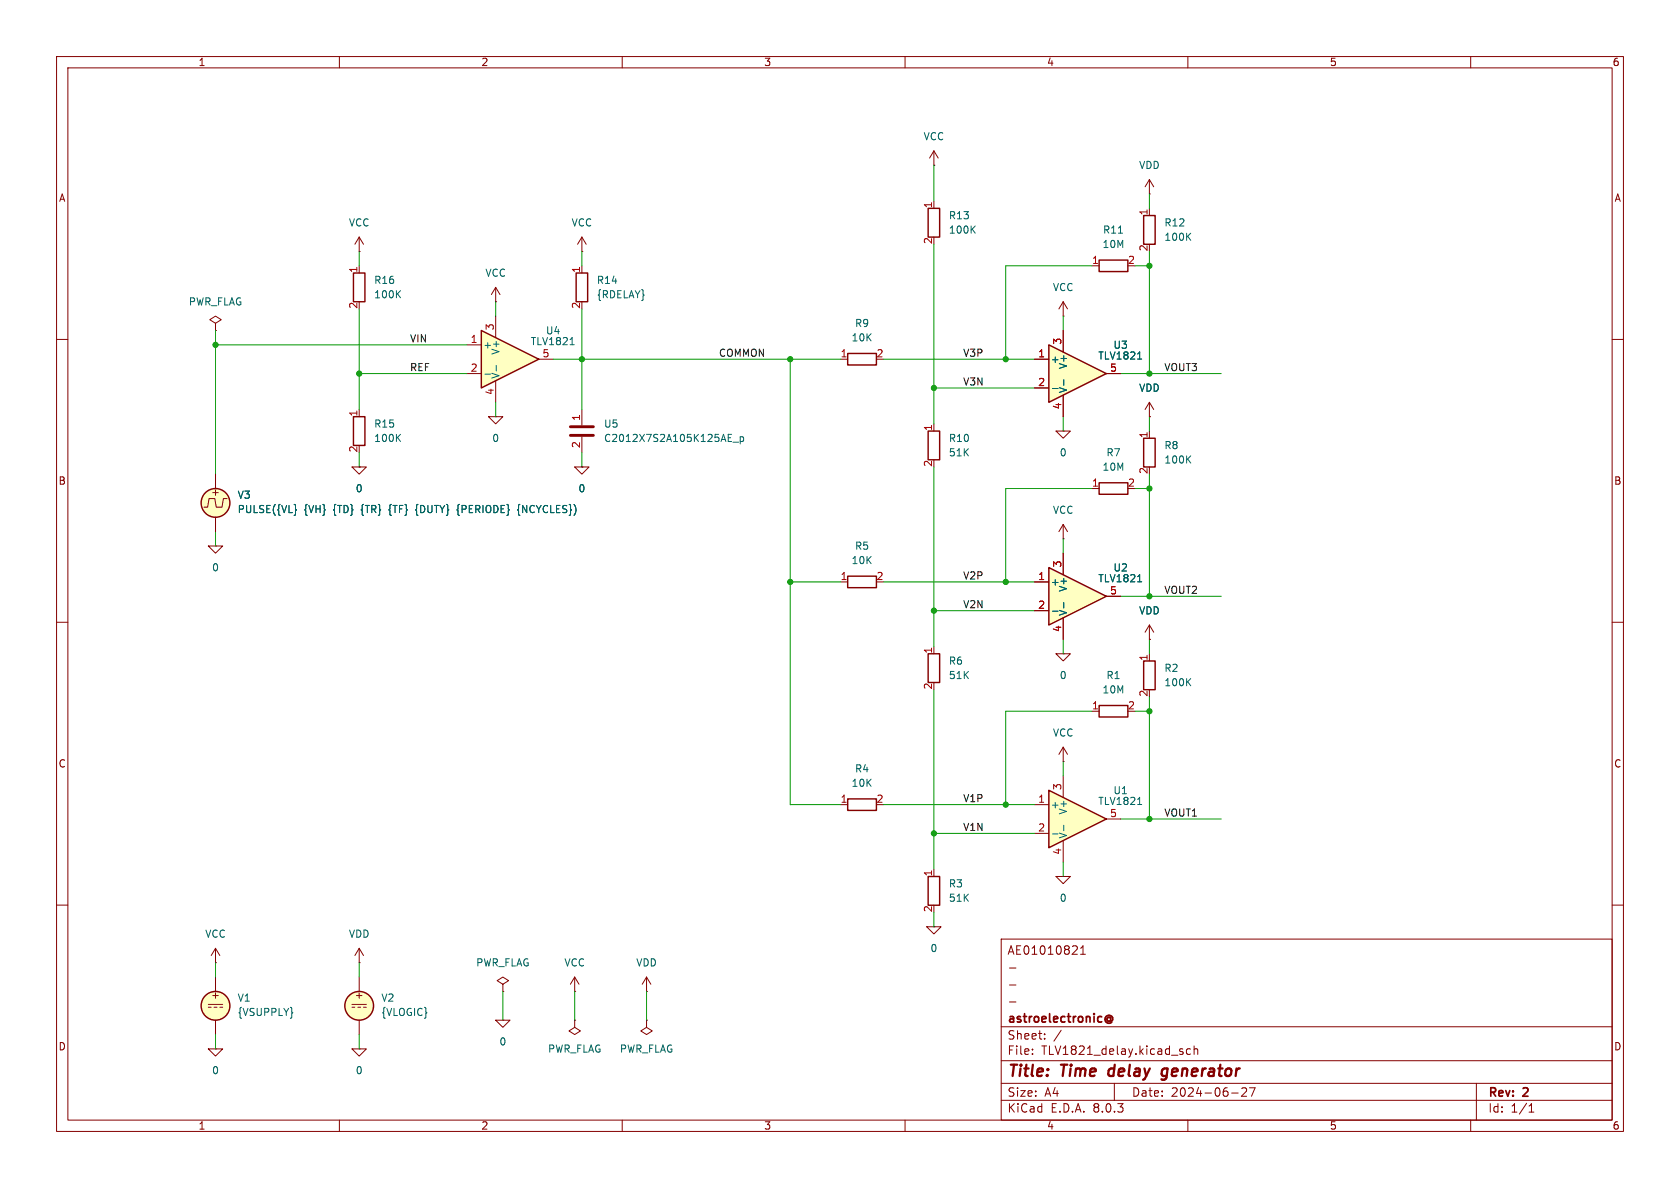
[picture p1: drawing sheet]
<svg xmlns="http://www.w3.org/2000/svg" width="297mm" height="210mm" viewBox="0 0 297 210" stroke-linecap="round" stroke-linejoin="round" font-family="sans-serif">
<g fill="none" stroke="#840000" stroke-width=".18">
<path d="M10 10h277v190h-277zM12 12h273v186h-273zM60 10v2M110 10v2M160 10v2M210 10v2M260 10v2M10 60h2M285 60h2M10 110h2M285 110h2M10 160h2"/>
<path d="M285 160h2M177 166h108v32h-108zM178.5 177.1h1.1M178.5 174.1h1.1M178.5 171.1h1.1M189.5 168.7h1M190.4 167.3v.5M191 168.7h.9M191 167.6l.5-.4v1.5M60 198v2M110 198v2M160 198v2"/>
<path d="M177 194.5h108M177 191.5h108M177 187.5h108M177 181.5h108M182.5 186.3v.1M182.5 185.5v.1M184.7 183.6v.1M184.7 182.8v.1M187.6 182.1l-1.3 2M197 191.5v3M210 198v2M210.5 185.5l-.5-.1-.3 .3v.4l.2 .2h.6"/>
<path d="M211.1 185.5l.2-.1 .4 .1v.9M211.1 184.9v1.5M217.7 193.2h1.2M220.3 192.4v.5l-.8 .9h.9M220.9 192.3h1l-.7 1.5M260 198v2M261 191.5v6.5M270.3 196.6h.9M270.3 195.5l.4-.4v1.5"/>
</g>
<path d="M196.1 189.1l-.2 .7 .4 .4M206.2 190.5a.6 .6 0 0 1-.9 .3M206.2 188.9a.66 .66 0 0 0-.8 .4l-.1 .5 .2 .3 .2 .1 .6-.1" fill="none" stroke="#840000" stroke-width=".4"/>
<path d="M195.6 179.7a.61 .61 0 0 1 .9-.1 .61 .61 0 0 1 0 .9l-.2-.1M196.3 180a.36 .36 0 0 0-.5-.1 .36 .36 0 0 0 0 .6 .36 .36 0 0 0 .5-.1M196.3 179.8v.6M195.6 180.7a.69 .69 0 0 0 1 0" fill="none" stroke="#840000" stroke-width=".3"/>
<path d="M185.4 61l10.2 5-10.2 5.1z" fill="#ffffc2"/>
<g fill="none" stroke="#840000" stroke-width=".25">
<path d="M164.1 36.8h2v5.1h-2zM62.5 48.3h2v5h-2zM101.9 48.3h2v5h-2zM185.4 61l10.2 5-10.2 5.1z"/>
<circle cx="63.5" cy="177.8" r="2.54"/>
</g>
<g fill="none" stroke="#840000" stroke-width=".18">
<path d="M165.1 29.2h.1M165.1 26.7v2.5M165.1 35.6v1.2M165.1 26.7l-.8 1.2M165.1 26.7l.8 1.2M38.1 57.2l1-.7-1-.6-1 .6 1 .7v1.2M38.1 58.4h.1M63.5 44.5h.1M63.5 41.9v2.6M63.5 47v1.3M63.5 41.9l-.8 1.3M63.5 41.9l.8 1.3"/>
<path d="M87.6 53.3h.1M87.6 50.8l-.7 1.3M87.6 50.8v2.5M87.6 50.8l.8 1.3M102.9 44.5h.1M102.9 41.9v2.6M102.9 47v1.3M102.9 41.9l-.8 1.3M102.9 41.9l.7 1.3M188 55.9h.1M188 53.3v2.6M188 58.4v3.8"/>
<path d="M188 53.3l-.8 1.3M188 53.3l.7 1.3M182.9 63.5h2.5M182.9 68.6h2.5M188 69.9v3.8M195.6 66h2.5M62.2 177.5h2.6M62.2 178.1h.5M63.2 178.1h.6M63.5 170.2h.1M63.5 167.6v2.6M63.5 172.7v2.6"/>
<path d="M63.5 167.6l-.8 1.3M63.5 167.6l.8 1.3M64.3 178.1h.5M62.2 185.4h2.6l-1.3 1.3zM63.5 185.4h.1M63.5 180.3v2.6"/>
</g>
<path d="M172.4 39.9l-.7 .8M70.3 51.9l.5 .7M70.8 51.4l-.7 .7M171.9 40.5l.5 .7M186.1 68.7h.9M188.1 67.1v1M201.1 63.5h.7" fill="none" stroke="#006464" stroke-width=".18"/>
<circle cx="63.5" cy="177.8" r="2.54" fill="#ffffc2" stroke="#ffffc2" stroke-width=".18"/>
<path d="M85.1 58.4l10.1 5.1-10.1 5.1z" fill="#ffffc2"/>
<path d="M85.1 58.4l10.1 5.1-10.1 5.1z" fill="none" stroke="#840000" stroke-width=".25"/>
<path d="M87.6 55.9v3.8M82.5 61h2.6M82.5 66h2.6M87.6 67.3v3.8M95.2 63.5h2.6M114.3 180.3v1.3l1 .6-1 .7-1-.7 1-.6M114.3 180.3h.1" fill="none" stroke="#840000" stroke-width=".18"/>
<path d="M85.7 66.1h1M87.7 64.6v1M100.8 60.9h.7" fill="none" stroke="#006464" stroke-width=".18"/>
<path d="M185.4 100.3l10.2 5.1-10.2 5.1z" fill="#ffffc2"/>
<g fill="none" stroke="#840000" stroke-width=".25">
<path d="M202.2 38.1h2v5.1h-2zM194.3 46h5.1v2h-5.1zM62.5 73.7h2v5h-2zM149.9 62.5h5v2h-5zM164.1 76.2h2v5.1h-2zM202.2 77.5h2v5.1h-2zM194.3 85.3h5.1v2.1h-5.1zM149.9 101.9h5v2h-5zM185.4 100.3l10.2 5.1-10.2 5.1zM202.2 116.8h2v5.1h-2zM194.3 124.7h5.1v2h-5.1zM164.1 154.9h2v5.1h-2z"/>
<circle cx="38.1" cy="88.9" r="2.54"/>
<circle cx="38.1" cy="177.8" r="2.54"/>
</g>
<g fill="none" stroke="#840000" stroke-width=".18">
<path d="M203.2 34.3h.1M203.2 31.8v2.5M203.2 36.8v1.3M203.2 31.8l-.8 1.2M203.2 31.8l.8 1.2M193 47h1.3M63.5 72.4v1.3M86.4 73.7h2.5l-1.3 1.2zM87.6 73.7h.1M102.9 72.4v2.8M102.9 77.2v2.8M148.6 63.5h1.3"/>
<path d="M165.1 74.9v1.3M186.7 76.2h2.5l-1.2 1.3zM188 76.2h.1M203.2 73.7h.1M203.2 71.1v2.6M203.2 76.2v1.3M203.2 71.1l-.8 1.3M203.2 71.1l.8 1.3M38.1 83.8v2.6M38.1 91.4v2.6M40.1 88.1h-.6l-.3 1.6h-1l-.2-1.6h-1l-.3 1.6h-.6M62.2 82.6h2.6l-1.3 1.2z"/>
<path d="M63.5 82.6h.1M101.6 82.6h2.5l-1.2 1.2zM102.9 82.6h.1M188 95.3h.1M188 92.7v2.6M188 97.8v3.8M188 92.7l-.8 1.3M188 92.7l.7 1.3M193 86.4h1.3M148.6 102.9h1.3M182.9 102.9h2.5M182.9 108h2.5"/>
<path d="M186.7 115.6h2.5l-1.2 1.2zM188 115.6h.1M188 109.2v3.8M195.6 105.4h2.5M203.2 113h.1M203.2 110.5l-.8 1.3M203.2 110.5v2.5M203.2 115.6v1.2M203.2 110.5l.8 1.3M193 125.7h1.3M165.1 153.7v1.2M186.7 154.9h2.5l-1.2 1.3z"/>
<path d="M188 154.9h.1M36.8 177.5h2.6M36.8 178.1h.5M37.8 178.1h.6M38.1 170.2h.1M38.1 167.6v2.6M38.1 172.7v2.6M38.1 167.6l-.8 1.3M38.1 167.6l.8 1.3M38.9 178.1h.5M88.9 174l1-.6-1-.7-1 .7 1 .6v1.3M88.9 175.3h.1"/>
<path d="M101.6 175.3h.1M101.6 172.7l-.8 1.3M101.6 172.7v2.6M101.6 172.7l.8 1.3M114.3 175.3h.1M114.3 172.7l-.8 1.3M114.3 172.7v2.6M114.3 172.7l.8 1.3M163.8 163.8h2.6l-1.3 1.3zM165.1 163.8h.1M36.8 185.4h2.6l-1.3 1.3zM38.1 185.4h.1"/>
<path d="M38.1 180.3v2.6M87.6 180.3h2.6l-1.3 1.3zM88.9 180.3h.1M101.6 180.3v1.3l1 .6-1 .7-1-.7 1-.6M101.6 180.3h.1"/>
</g>
<g fill="none" stroke="#006464" stroke-width=".18">
<path d="M197.7 41.2h.8M210 41.8l.5 .7M210.5 41.2l-.7 .7M70.3 77.3l.5 .7M70.8 76.8l-.7 .7M129.6 78.2h1M130.9 77.2v1.3M130.9 77.3l.3-.1 .3 .2-.2 .6h-.4M52.2 89.2v.8l.2 .1-.2 .2v.7M73.7 90l-.2 .1 .2 .2M81.1 89.2l-.1 .1v.7l-.2 .1 .2 .2v.6l.1 .2M91.9 89.2l-.2 .1v.7l-.2 .1 .2 .2v.6l.2 .2"/>
<path d="M210 81.1l.5 .8M210.5 80.6l-.7 .7M186.1 108h.9M188.1 106.5v1M201.1 102.8h.7M210.5 120l-.7 .7M210 120.5l.5 .7"/>
</g>
<path d="M100.8 77h4.1M100.8 75.4h4.1" fill="none" stroke="#840000" stroke-width=".51"/>
<g fill="#ffffc2" stroke="#ffffc2" stroke-width=".18">
<circle cx="38.1" cy="88.9" r="2.54"/>
<circle cx="38.1" cy="177.8" r="2.54"/>
</g>
<path d="M185.4 139.7l10.2 5.1-10.2 5.1z" fill="#ffffc2"/>
<path d="M164.1 115.6h2v5.1h-2zM185.4 139.7l10.2 5.1-10.2 5.1zM149.9 141.2h5v2.1h-5z" fill="none" stroke="#840000" stroke-width=".25"/>
<g fill="none" stroke="#840000" stroke-width=".18">
<path d="M188 58.4v3.8M182.9 63.5h2.5M182.9 68.6h2.5M188 69.9v3.8M195.6 66h2.5M203.2 73.7h.1M36.8 96.5h2.6l-1.3 1.3zM38.1 96.5h.1M38.1 83.8v2.6M38.1 91.4v2.6M63.5 82.6h.1M102.9 82.6h.1"/>
<path d="M188 97.8v3.8M165.1 114.3v1.3M182.9 102.9h2.5M182.9 108h2.5M188 109.2v3.8M195.6 105.4h2.5M203.2 113h.1M188 134.6h.1M188 132.1v2.5M188 137.2v3.8M188 132.1l-.8 1.3M188 132.1l.7 1.3"/>
<path d="M148.6 142.2h1.3M182.9 142.2h2.5M182.9 147.3h2.5M188 148.6v3.8M195.6 144.8h2.5"/>
</g>
<g fill="none" stroke="#006464" stroke-width=".18">
<path d="M186.1 68.7h.9M188.1 67.1v1M201.1 63.5h.7M52.2 89.2v.8l.2 .1-.2 .2v.7M73.7 90l-.2 .1 .2 .2M81.1 89.2l-.1 .1v.7l-.2 .1 .2 .2v.6l.1 .2M91.9 89.2l-.2 .1v.7l-.2 .1 .2 .2v.6l.2 .2M186.1 108h.9M188.1 106.5v1M201.1 102.8h.7M186.1 147.4h.9M188.1 145.9v.9"/>
<path d="M201.1 142.2h.7"/>
</g>
<g fill="none" stroke="#009600" stroke-width=".18">
<path d="M165.1 29.2v6.4M203.2 34.3v2.5M38.1 58.4v25.4M63.5 44.5v2.5M63.5 54.6v17.8M87.6 53.3v2.6M102.9 44.5v2.5M102.9 54.6v17.8M165.1 43.2v31.7M188 55.9v2.5M193 47h-15.2v16.5M200.7 47h2.5"/>
<path d="M203.2 44.5v21.5M38.1 61h44.4M63.5 66h19M87.6 71.1v2.6M97.8 63.5h50.8M139.7 63.5v78.7h8.9M156.2 63.5h26.7M165.1 68.6h17.8M188 73.7v2.5M198.1 66h17.8M203.2 73.7v2.5M38.1 94v2.5"/>
<path d="M63.5 80v2.6M102.9 80v2.6M165.1 82.6v31.7M188 95.3v2.5M193 86.4h-15.2v16.5M200.7 86.4h2.5M203.2 83.8v21.6M139.7 102.9h8.9M156.2 102.9h26.7M165.1 108h17.8M188 113v2.6M198.1 105.4h17.8"/>
<path d="M203.2 113v2.6M165.1 121.9v31.8M188 134.6v2.6M193 125.7h-15.2v16.5M200.7 125.7h2.5M203.2 123.2v21.6M156.2 142.2h26.7M165.1 147.3h17.8M188 152.4v2.5M198.1 144.8h17.8M38.1 170.2v2.5M63.5 170.2v2.5"/>
<path d="M88.9 175.3v5M101.6 175.3v5M114.3 175.3v5M165.1 161.3v2.5M38.1 182.9v2.5M63.5 182.9v2.5"/>
</g>
<g fill="#009600" stroke="#009600" stroke-width=".18">
<circle cx="38.1" cy="61" r=".46"/>
<circle cx="102.9" cy="63.5" r=".46"/>
<circle cx="63.5" cy="66" r=".46"/>
<circle cx="203.2" cy="66" r=".46"/>
<circle cx="177.8" cy="63.5" r=".46"/>
<circle cx="203.2" cy="47" r=".46"/>
<circle cx="165.1" cy="68.6" r=".46"/>
<circle cx="203.2" cy="105.4" r=".46"/>
<circle cx="139.7" cy="102.9" r=".46"/>
<circle cx="177.8" cy="102.9" r=".46"/>
<circle cx="165.1" cy="108" r=".46"/>
<circle cx="203.2" cy="86.4" r=".46"/>
<circle cx="139.7" cy="63.5" r=".46"/>
<circle cx="203.2" cy="125.7" r=".46"/>
<circle cx="177.8" cy="142.2" r=".46"/>
<circle cx="165.1" cy="147.3" r=".46"/>
<circle cx="203.2" cy="144.8" r=".46"/>
</g>
<g font-size="2.8" fill="#840000">
<text x="178" y="190.9">Title:</text>
<text x="187.7" y="190.9">Time</text>
<text x="196.8" y="190.9">delay</text>
<text x="207.1" y="190.9">generator</text>
</g>
<g font-size="2.1" fill="#840000">
<text x="178" y="169">AE01010821</text>
<text x="178" y="184">Sheet:</text>
<text x="178" y="181.2">astroelectronic@</text>
<text x="178" y="186.7">File:</text>
<text x="184.1" y="186.7">TLV1821_delay.kicad_sch</text>
<text x="178" y="196.9">KiCad</text>
<text x="178" y="194.1">Size:</text>
<text x="184.7" y="194.1">A4</text>
<text x="185.7" y="196.9">E.D.A.</text>
<text x="193.3" y="196.9">8.0.3</text>
<text x="200" y="194.1">Date:</text>
<text x="207" y="194.1">2024-06-27</text>
<text x="263" y="194.3">Rev:</text>
<text x="263" y="196.9">Id:</text>
<text x="267.1" y="196.9">1/1</text>
<text x="269.4" y="194.3">2</text>
</g>
<g font-size="1.8" fill="#840000">
<text x="35" y="11.9">1</text>
<text x="85" y="11.9">2</text>
<text x="135" y="11.9">3</text>
<text x="185" y="11.9">4</text>
<text x="235" y="11.9">5</text>
<text x="285" y="11.9">6</text>
<text x="10.3" y="35.9">A</text>
<text x="285.3" y="35.9">A</text>
<text x="10.3" y="85.9">B</text>
<text x="37.2" y="87.9">+</text>
<text x="285.3" y="85.9">B</text>
<text x="10.3" y="135.9">C</text>
<text x="285.3" y="135.9">C</text>
<text x="37.2" y="176.8">+</text>
<text x="62.6" y="176.8">+</text>
<text x="10.3" y="185.9">D</text>
<text x="285.3" y="185.9">D</text>
<text x="35" y="199.9">1</text>
<text x="85" y="199.9">2</text>
<text x="135" y="199.9">3</text>
<text x="185" y="199.9">4</text>
<text x="235" y="199.9">5</text>
<text x="285" y="199.9">6</text>
</g>
<g font-size="1.8" fill="#006464">
<text x="163.2" y="25">VCC</text>
<text x="201.3" y="30.1">VDD</text>
<text x="61.6" y="40.2">VCC</text>
<text x="101" y="40.2">VCC</text>
<text x="167.6" y="41.5">100K</text>
<text x="167.6" y="39">R13</text>
<text x="194.9" y="41.5">R11</text>
<text x="205.7" y="40.2">R12</text>
<text x="194.8" y="44">10M</text>
<text x="205.7" y="42.8">100K</text>
<text x="66" y="52.9">100K</text>
<text x="66" y="50.4">R16</text>
<text x="85.7" y="49.1">VCC</text>
<text x="105.4" y="52.9">{RDELAY}</text>
<text x="105.4" y="50.4">R14</text>
<text x="186" y="51.7">VCC</text>
<text x="33.3" y="54.2">PWR_FLAG</text>
<text x="96.4" y="59.3">U4</text>
<text x="151.1" y="58">R9</text>
<text x="85.3" y="61.8">+</text>
<text x="88.5" y="62.8" transform="rotate(-90 88.5 62.8)">V+</text>
<text x="93.7" y="61.2">TLV1821</text>
<text x="150.5" y="60.6">10K</text>
<text x="185.7" y="64.4">+</text>
<text x="188.8" y="65.3" transform="rotate(-90 188.8 65.3)">V+</text>
<text x="194.1" y="63.8">TLV1821</text>
<text x="196.7" y="61.9">U3</text>
<text x="88.5" y="67.1" transform="rotate(-90 88.5 67.1)">V-</text>
<text x="188.8" y="69.6" transform="rotate(-90 188.8 69.6)">V-</text>
<text x="201.3" y="69.4">VDD</text>
<text x="66" y="75.8">R15</text>
<text x="106.7" y="75.8">U5</text>
<text x="66" y="78.3">100K</text>
<text x="86.9" y="78.3">0</text>
<text x="106.7" y="78.3">C2012X7S2A105K125AE_p</text>
<text x="167.6" y="78.3">R10</text>
<text x="167.6" y="80.9">51K</text>
<text x="187.3" y="80.9">0</text>
<text x="194.8" y="83.4">10M</text>
<text x="195.5" y="80.9">R7</text>
<text x="205.7" y="79.6">R8</text>
<text x="205.7" y="82.1">100K</text>
<text x="41.9" y="88.4">V3</text>
<text x="62.8" y="87.2">0</text>
<text x="102.2" y="87.2">0</text>
<text x="41.9" y="90.9">PULSE({VL}</text>
<text x="53.7" y="90.9">{VH}</text>
<text x="59" y="90.9">{TD}</text>
<text x="64.1" y="90.9">{TR}</text>
<text x="69.2" y="90.9">{TF}</text>
<text x="74.1" y="90.9">{DUTY}</text>
<text x="81.7" y="90.9">{PERIODE}</text>
<text x="92.6" y="90.9">{NCYCLES})</text>
<text x="186" y="91">VCC</text>
<text x="37.4" y="101.2">0</text>
<text x="150.5" y="99.9">10K</text>
<text x="151.1" y="97.4">R5</text>
<text x="196.7" y="101.2">U2</text>
<text x="185.7" y="103.7">+</text>
<text x="188.8" y="104.7" transform="rotate(-90 188.8 104.7)">V+</text>
<text x="194.1" y="103.1">TLV1821</text>
<text x="188.8" y="109" transform="rotate(-90 188.8 109)">V-</text>
<text x="201.3" y="108.8">VDD</text>
<text x="167.6" y="117.7">R6</text>
<text x="205.7" y="119">R2</text>
<text x="167.6" y="120.2">51K</text>
<text x="187.3" y="120.2">0</text>
<text x="194.8" y="122.8">10M</text>
<text x="195.5" y="120.2">R1</text>
<text x="205.7" y="121.5">100K</text>
<text x="186" y="130.4">VCC</text>
<text x="151.1" y="136.8">R4</text>
<text x="150.5" y="139.3">10K</text>
<text x="185.7" y="143.1">+</text>
<text x="194.1" y="142.5">TLV1821</text>
<text x="196.7" y="140.6">U1</text>
<text x="188.8" y="148.3" transform="rotate(-90 188.8 148.3)">V-</text>
<text x="188.8" y="144.1" transform="rotate(-90 188.8 144.1)">V+</text>
<text x="167.6" y="157.1">R3</text>
<text x="167.6" y="159.6">51K</text>
<text x="187.3" y="159.6">0</text>
<text x="36.2" y="166">VCC</text>
<text x="61.6" y="166">VDD</text>
<text x="84.1" y="171">PWR_FLAG</text>
<text x="99.7" y="171">VCC</text>
<text x="112.4" y="171">VDD</text>
<text x="164.4" y="168.5">0</text>
<text x="41.9" y="177.3">V1</text>
<text x="41.9" y="179.8">{VSUPPLY}</text>
<text x="67.3" y="177.3">V2</text>
<text x="67.3" y="179.8">{VLOGIC}</text>
<text x="88.2" y="185">0</text>
<text x="37.4" y="190.1">0</text>
<text x="62.8" y="190.1">0</text>
<text x="96.8" y="186.3">PWR_FLAG</text>
<text x="109.5" y="186.3">PWR_FLAG</text>
</g>
<g font-size="1.8" fill="#a90000">
<text x="164.8" y="36.9" transform="rotate(-90 164.8 36.9)">1</text>
<text x="202.9" y="38.2" transform="rotate(-90 202.9 38.2)">1</text>
<text x="164.8" y="43.3" transform="rotate(-90 164.8 43.3)">2</text>
<text x="193" y="46.7">1</text>
<text x="199.3" y="46.7">2</text>
<text x="202.9" y="44.5" transform="rotate(-90 202.9 44.5)">2</text>
<text x="63.2" y="48.3" transform="rotate(-90 63.2 48.3)">1</text>
<text x="102.6" y="48.3" transform="rotate(-90 102.6 48.3)">1</text>
<text x="63.2" y="54.7" transform="rotate(-90 63.2 54.7)">2</text>
<text x="87.4" y="58.5" transform="rotate(-90 87.4 58.5)">3</text>
<text x="102.6" y="54.7" transform="rotate(-90 102.6 54.7)">2</text>
<text x="83.1" y="60.7">1</text>
<text x="83.1" y="65.8">2</text>
<text x="95.8" y="63.2">5</text>
<text x="148.5" y="63.2">1</text>
<text x="154.9" y="63.2">2</text>
<text x="183.4" y="63.2">1</text>
<text x="187.7" y="61" transform="rotate(-90 187.7 61)">3</text>
<text x="196.1" y="65.8">5</text>
<text x="87.4" y="69.9" transform="rotate(-90 87.4 69.9)">4</text>
<text x="183.4" y="68.3">2</text>
<text x="63.2" y="73.7" transform="rotate(-90 63.2 73.7)">1</text>
<text x="102.6" y="74.5" transform="rotate(-90 102.6 74.5)">1</text>
<text x="164.8" y="76.3" transform="rotate(-90 164.8 76.3)">1</text>
<text x="187.7" y="72.5" transform="rotate(-90 187.7 72.5)">4</text>
<text x="202.9" y="77.5" transform="rotate(-90 202.9 77.5)">1</text>
<text x="63.2" y="80.1" transform="rotate(-90 63.2 80.1)">2</text>
<text x="102.6" y="79.3" transform="rotate(-90 102.6 79.3)">2</text>
<text x="164.8" y="82.6" transform="rotate(-90 164.8 82.6)">2</text>
<text x="202.9" y="83.9" transform="rotate(-90 202.9 83.9)">2</text>
<text x="193" y="86.1">1</text>
<text x="199.3" y="86.1">2</text>
<text x="187.7" y="100.4" transform="rotate(-90 187.7 100.4)">3</text>
<text x="148.5" y="102.6">1</text>
<text x="154.9" y="102.6">2</text>
<text x="183.4" y="102.6">1</text>
<text x="183.4" y="107.7">2</text>
<text x="196.1" y="105.2">5</text>
<text x="187.7" y="111.8" transform="rotate(-90 187.7 111.8)">4</text>
<text x="164.8" y="115.6" transform="rotate(-90 164.8 115.6)">1</text>
<text x="202.9" y="116.9" transform="rotate(-90 202.9 116.9)">1</text>
<text x="164.8" y="122" transform="rotate(-90 164.8 122)">2</text>
<text x="193" y="125.5">1</text>
<text x="199.3" y="125.5">2</text>
<text x="202.9" y="123.3" transform="rotate(-90 202.9 123.3)">2</text>
<text x="148.5" y="142">1</text>
<text x="154.9" y="142">2</text>
<text x="183.4" y="142">1</text>
<text x="187.7" y="139.8" transform="rotate(-90 187.7 139.8)">3</text>
<text x="183.4" y="147.1">2</text>
<text x="196.1" y="144.5">5</text>
<text x="164.8" y="155" transform="rotate(-90 164.8 155)">1</text>
<text x="187.7" y="151.2" transform="rotate(-90 187.7 151.2)">4</text>
<text x="164.8" y="161.4" transform="rotate(-90 164.8 161.4)">2</text>
</g>
<g font-size="1.8" fill="#0f0f0f">
<text x="72.4" y="65.7">REF</text>
<text x="72.4" y="60.6">VIN</text>
<text x="127" y="63.2">COMMON</text>
<text x="170.2" y="63.2">V3P</text>
<text x="205.7" y="65.7">VOUT3</text>
<text x="170.2" y="68.2">V3N</text>
<text x="170.2" y="102.5">V2P</text>
<text x="170.2" y="107.6">V2N</text>
<text x="205.7" y="105.1">VOUT2</text>
<text x="170.2" y="141.9">V1P</text>
<text x="170.2" y="147">V1N</text>
<text x="205.7" y="144.4">VOUT1</text>
</g>
</svg>
